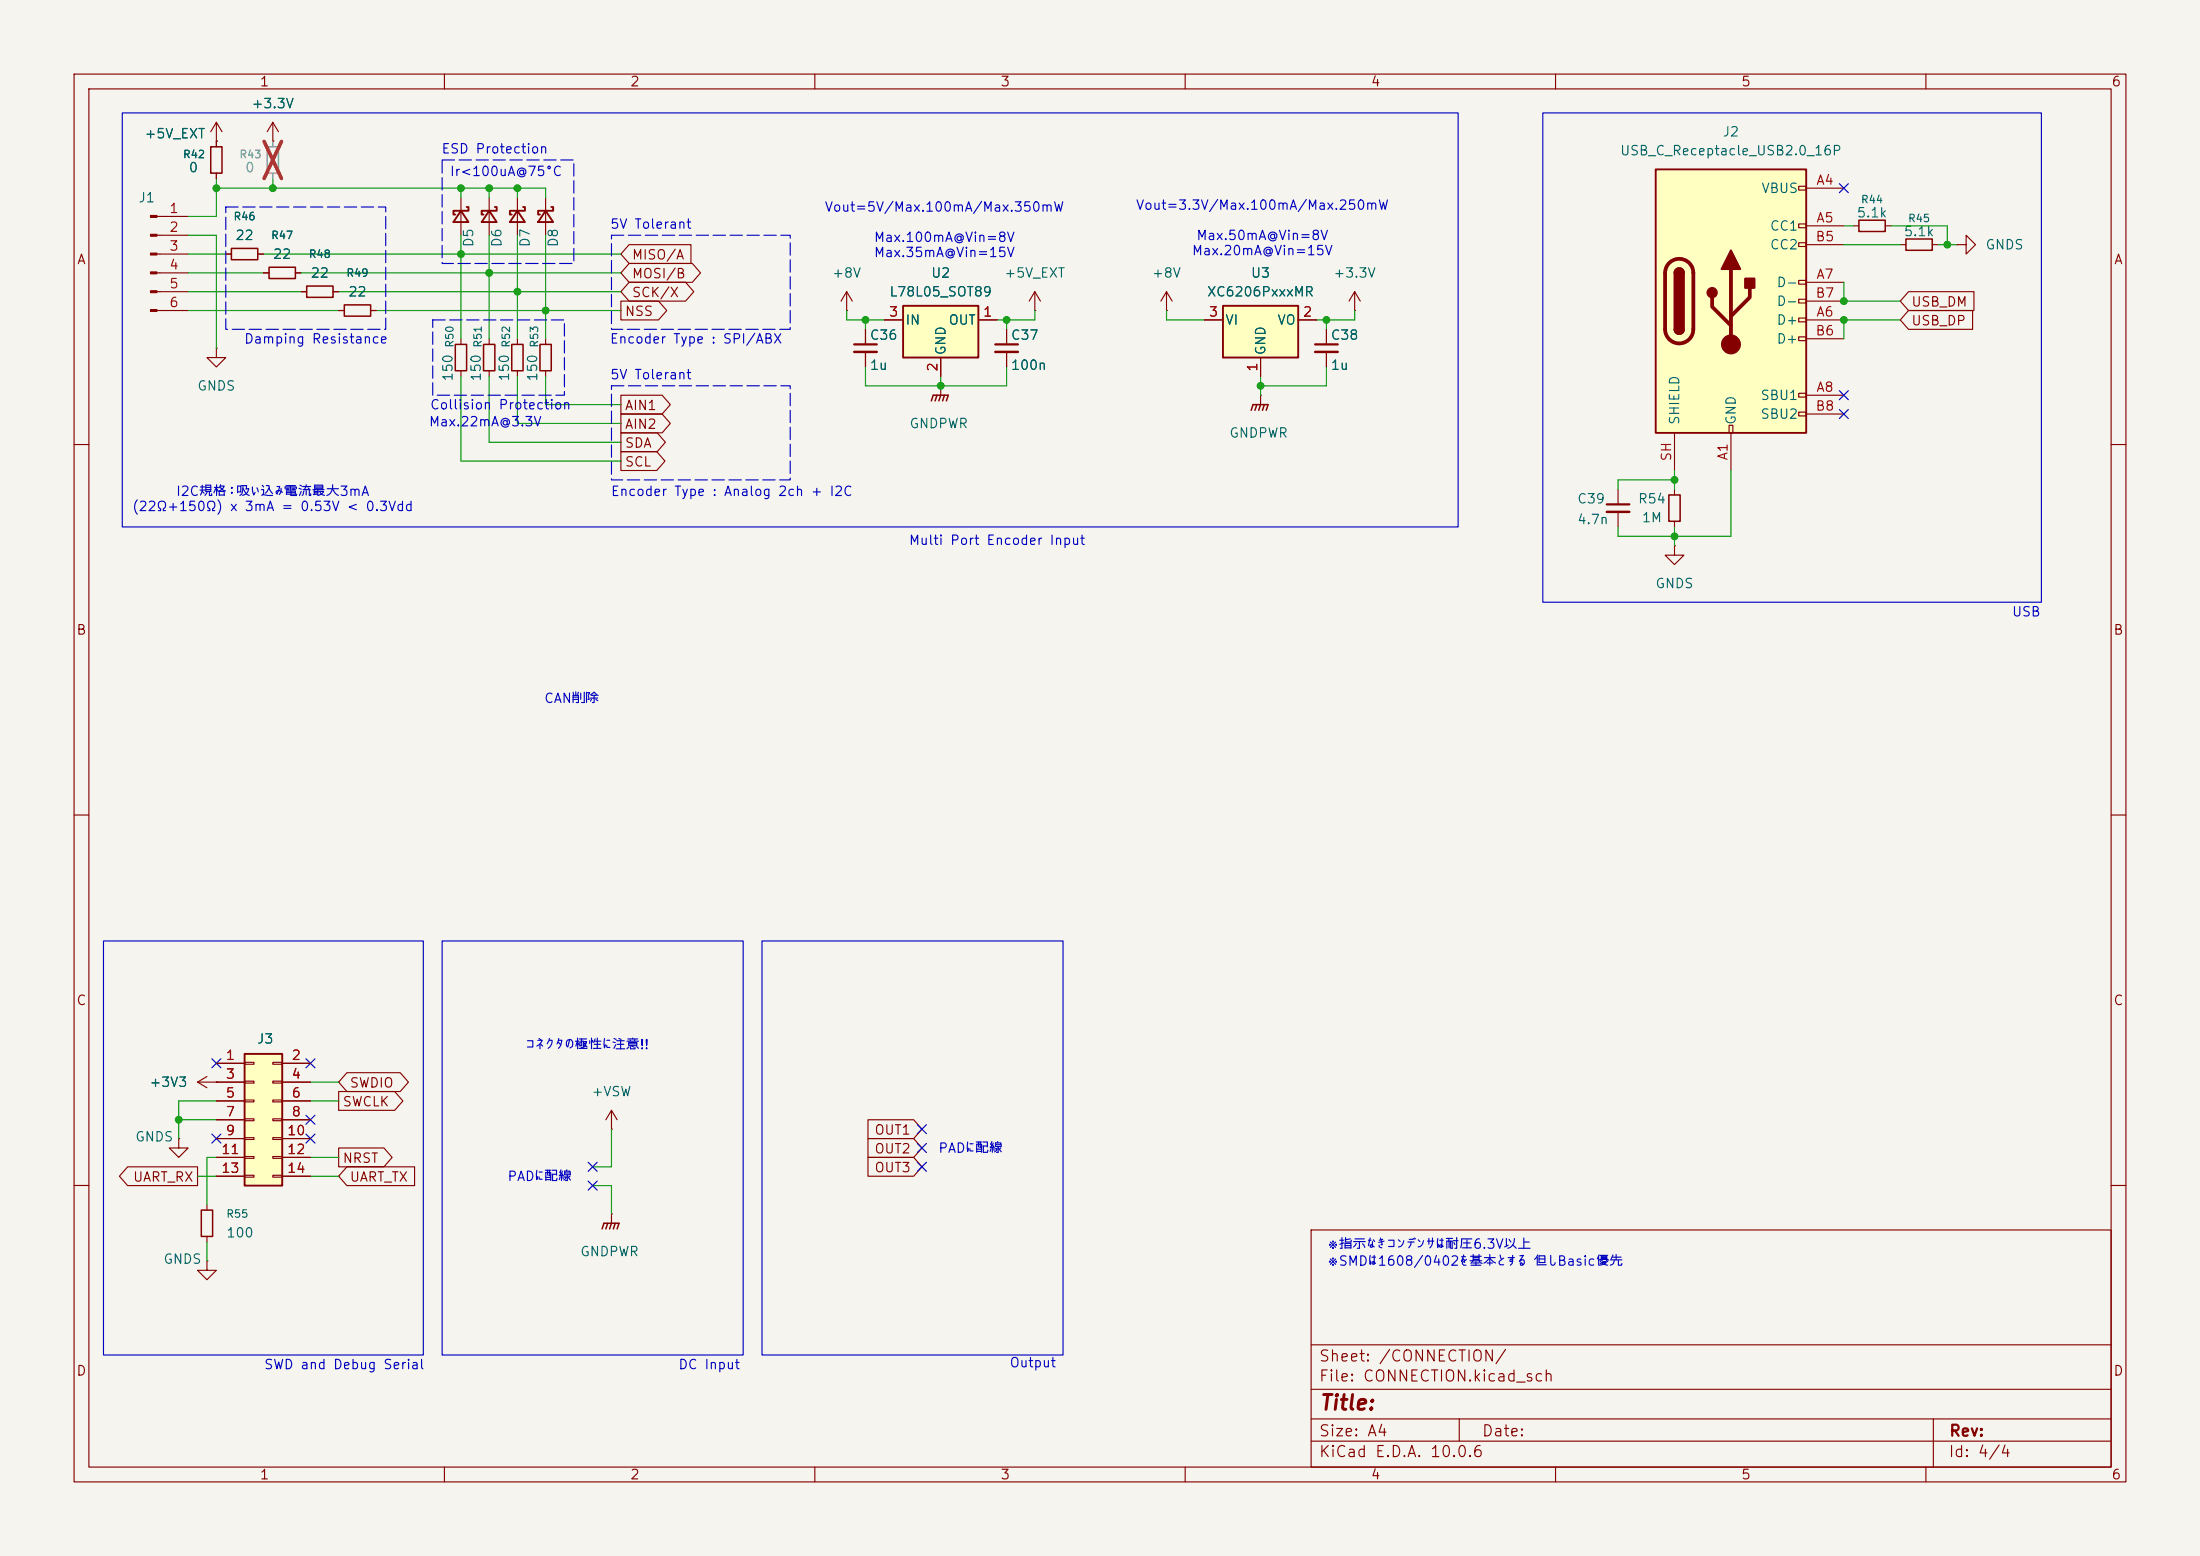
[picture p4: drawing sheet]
<svg xmlns="http://www.w3.org/2000/svg" width="297mm" height="210mm" viewBox="0 0 297 210" stroke-linecap="round" stroke-linejoin="round" font-family="sans-serif">
<path d="M0 0h297v210h-297z" fill="#f5f4ef" stroke="#f5f4ef" stroke-width=".14"/>
<g fill="none" stroke="#840000" stroke-width=".15">
<path d="M10 10h277v190h-277zM12 12h273v186h-273zM60 10v2M110 10v2M160 10v2M210 10v2M260 10v2M250.2 30.5h.8M254.5 30.5h.8M179.1 44.5v2M179.1 47.5v2M10 60h2"/>
<path d="M285 60h2M10 110h2M285 110h2M10 160h2M177 166h108v32h-108zM285 160h2M60 198v2M110 198v2M160 198v2M177 194.5h108M177 191.5h108M177 187.5h108"/>
<path d="M177 181.5h108M197 191.5v3M210 198v2M260 198v2M261 191.5v6.5"/>
</g>
<path d="M177.5 46.5h3.1" fill="none" stroke="#840000" stroke-width=".3"/>
<path d="M177.5 47.5h3.1" fill="none" stroke="#840000" stroke-width=".33"/>
<path d="M251 29.7h3.5v1.5h-3.5z" fill="none" stroke="#840000" stroke-width=".2"/>
<path d="M223.5 22.9h20.3v35.5h-20.3z" fill="#ffffc2"/>
<g fill="none" stroke="#840000" stroke-width=".15">
<path d="M242.8 25.1h1v.6h-1zM242.8 30.2h1v.5h-1zM242.8 32.8h1v.5h-1zM242.8 37.8h1v.6h-1zM243.8 25.4h5.1M243.8 30.5h5.1M243.8 38.1h5.1M243.8 33h5.1M264.2 33h1.2v-1.2l1.3 1.2-1.3 1.3v-1.3M264.2 33h.1M66 45.7v.8M66 50v.8"/>
<path d="M69.8 45.7v.8M69.8 50v.8M73.7 45.7v.8M73.7 50v.8M170.2 53.3h.1M170.2 53.3v1.3M226.1 58.4v5.1M233.4 57.4h.5v1h-.5zM233.7 58.4v5.1M242.8 40.4h1v.5h-1zM242.8 42.9h1v.5h-1zM242.8 45.5h1v.5h-1z"/>
<path d="M242.8 53.1h1v.5h-1zM242.8 55.6h1v.5h-1zM243.8 43.2h5.1M243.8 53.3h5.1M243.8 45.7h5.1M243.8 40.6h5.1M243.8 55.9h5.1M82.5 152.4h.1M82.5 149.9v2.5M82.5 149.9l-.7 1.2M82.5 149.9l.8 1.2M27.9 170.2v1.3h1.3l-1.3 1.2-1.2-1.2h1.2"/>
<path d="M27.9 170.2h.1M27.9 162.6v.7M27.9 166.9v.7M82.5 163.8h.1M82.5 163.8v1.3"/>
</g>
<path d="M223.5 22.9h20.3v35.5h-20.3zM226.1 36.8a.64 .64 0 0 1 .6-.6 .64 .64 0 0 1 .6 .6M226.1 44.5a.64 .64 0 0 0 .6 .6 .64 .64 0 0 0 .6-.6" fill="none" stroke="#840000" stroke-width=".25"/>
<path d="M225.3 35.5a1.9 1.9 0 0 1 2.1-.4 1.9 1.9 0 0 1 1.2 1.7v7.7a1.91 1.91 0 0 1-1.9 1.8 1.91 1.91 0 0 1-1.9-1.8v-7.7a1.9 1.9 0 0 1 .5-1.3zM233.7 36.3v10.2M236.2 38.9v1.2l-2.5 2.6M231.1 40.1v1.3l2.6 2.5" fill="none" stroke="#840000" stroke-width=".51"/>
<g fill="#840000" stroke="#840000" stroke-width=".25">
<path d="M226.1 36.8h1.2v7.7h-1.2z"/>
<path d="M226.2 36.4a.64 .64 0 0 1 .7-.2 .64 .64 0 0 1 .4 .6h-1.2z"/>
<path d="M226.1 44.5h1.2a.64 .64 0 0 1-.6 .6 .64 .64 0 0 1-.6-.6z"/>
<path d="M233.7 33.8l1.2 2.5h-2.5z"/>
<path d="M235.6 37.6h1.3v1.3h-1.3z"/>
<circle cx="231.1" cy="39.5" r=".63"/>
</g>
<circle cx="233.7" cy="46.5" r="1.27" fill="#840000" stroke="#840000" stroke-width=".15"/>
<path d="M65.3 46.5h1.5v3.5h-1.5zM69.1 46.5h1.5v3.5h-1.5zM72.9 46.5h1.5v3.5h-1.5zM168.9 55.4l.3-.8h2l-.3 .8M169.7 54.6l-.3 .8M170.2 54.6l-.3 .8M170.7 54.6l-.3 .8M27.2 163.3h1.5v3.6h-1.5zM81.3 165.9l.2-.8h2.1l-.3 .8M82 165.1l-.2 .8M82.5 165.1l-.2 .8M83.1 165.1l-.3 .8" fill="none" stroke="#840000" stroke-width=".2"/>
<path d="M165.1 41.3h10.2v7h-10.2z" fill="#ffffc2"/>
<path d="M165.1 41.3h10.2v7h-10.2z" fill="none" stroke="#840000" stroke-width=".25"/>
<path d="M162.6 43.2h2.5M170.2 48.3v2.5M175.3 43.2h2.5M26.7 146.1l1.2 .7M26.7 146.1h2.5M27.9 145.3l-1.2 .8M29.2 146.1h.1" fill="none" stroke="#840000" stroke-width=".15"/>
<path d="M33 142.2h5.1v17.8h-5.1z" fill="#ffffc2"/>
<path d="M62.2 28.4l1 1.6h-2zM63 27.9h.2v.5h-2v.6h.3M33 142.2h5.1v17.8h-5.1z" fill="none" stroke="#840000" stroke-width=".25"/>
<g fill="none" stroke="#840000" stroke-width=".15">
<path d="M29.2 19.1h.1M29.2 16.5v3.3M29.2 16.5l-.8 1.3M29.2 16.5l.8 1.3M36.8 19.1h.1M36.8 16.5l-.7 1.3M36.8 16.5l.8 1.3M36.8 16.5v2.6M21.2 34.3h4.2M21.2 29.2h4.2M21.2 31.8h4.2M21.2 36.8h4.2"/>
<path d="M21.2 39.4h4.2M29.2 23.4v.7M30.5 34.3h.7M34.8 34.3h.8M35.6 36.8h.7M39.9 36.8h.7M40.6 39.4h.8M45 39.4h.7M62.2 26.7v5.1M114.3 39.4l-.8 1.2M114.3 39.4l.8 1.2M114.3 39.4v2.5"/>
<path d="M139.7 39.4l-.8 1.2M139.7 39.4l.8 1.2M139.7 39.4v2.5M157.5 39.4l.7 1.2M157.5 39.4l-.8 1.2M157.5 39.4v2.5M182.9 39.4l-.8 1.2M182.9 39.4l.7 1.2M182.9 39.4v2.5M21.2 41.9h4.2M29.2 47v1.3h1.3l-1.3 1.2-1.3-1.2h1.3M29.2 47h.1"/>
<path d="M45.7 41.9h.8M50 41.9h.8M62.2 45.7v.8M62.2 50v.8M114.3 41.9h.1M116.8 44.5v2M116.8 47.5v2M127 52.1h.1M127 52.1v1.2M135.9 44.5v2M135.9 47.5v2M139.7 41.9h.1"/>
<path d="M157.5 41.9h.1M182.9 41.9h.1M226.1 73.7v1.2h1.2l-1.2 1.3-1.3-1.3h1.3M226.1 73.7h.1M226.1 66v.8M226.1 70.4v.7M24.1 153.7v1.2h1.3l-1.3 1.3-1.2-1.3h1.2M24.1 153.7h.1M29.2 143.5h3.8M29.2 146.1h3.8M29.2 148.6h3.8M29.2 151.1h3.8"/>
<path d="M29.2 153.7h3.8M29.2 156.2h3.8M29.2 158.8h3.8M33 143.4h1.3v.2h-1.3zM33 145.9h1.3v.3h-1.3zM33 148.5h1.3v.2h-1.3zM33 151h1.3v.3h-1.3zM33 153.5h1.3v.3h-1.3zM33 156.1h1.3v.2h-1.3zM33 158.6h1.3v.3h-1.3zM36.8 143.4h1.3v.2h-1.3zM36.8 145.9h1.3v.3h-1.3z"/>
<path d="M36.8 148.5h1.3v.2h-1.3zM36.8 151h1.3v.3h-1.3zM36.8 153.5h1.3v.3h-1.3zM36.8 156.1h1.3v.2h-1.3zM36.8 158.6h1.3v.3h-1.3zM38.1 143.5h3.8M38.1 146.1h3.8M38.1 148.6h3.8M38.1 151.1h3.8M38.1 153.7h3.8M38.1 156.2h3.8M38.1 158.8h3.8"/>
</g>
<path d="M28.4 19.8h1.6v3.6h-1.6zM31.2 33.5h3.6v1.6h-3.6zM36.3 36.1h3.6v1.5h-3.6zM41.4 38.6h3.6v1.5h-3.6zM46.5 41.1h3.5v1.6h-3.5zM61.5 46.5h1.5v3.5h-1.5zM125.7 54.1l.3-.8h2l-.2 .8M126.5 53.3l-.3 .8M127 53.3l-.3 .8M127.5 53.3l-.2 .8M225.3 66.8h1.5v3.6h-1.5z" fill="none" stroke="#840000" stroke-width=".2"/>
<path d="M115.3 46.5h3.1M134.4 46.5h3" fill="none" stroke="#840000" stroke-width=".3"/>
<path d="M115.3 47.5h3.1M134.4 47.5h3" fill="none" stroke="#840000" stroke-width=".33"/>
<g fill="#840000" stroke="#840000" stroke-width=".15">
<path d="M20.3 29.1h.9v.2h-.9z"/>
<path d="M20.3 31.6h.9v.3h-.9z"/>
<path d="M20.3 34.2h.9v.2h-.9z"/>
<path d="M20.3 36.7h.9v.3h-.9z"/>
<path d="M20.3 39.2h.9v.3h-.9z"/>
<path d="M20.3 41.8h.9v.2h-.9z"/>
</g>
<path d="M36.1 19.8h1.5v3.6h-1.5z" fill="none" stroke="#9c9b98" stroke-width=".2"/>
<path d="M36.8 19.1v.7M36.8 23.4v.7" fill="none" stroke="#9c9b98" stroke-width=".15"/>
<path d="M35.7 19.1l2.3 5M38 19.1l-2.3 5" fill="none" stroke="#e12e31" stroke-width=".46"/>
<path d="M121.9 41.3h10.2v7h-10.2z" fill="#ffffc2"/>
<path d="M66 28.4l1.1 1.6h-2.1zM66.8 27.9h.3v.5h-2.1v.6h.3M69.8 28.4l1.1 1.6h-2.1zM70.6 27.9h.3v.5h-2.1v.6h.3M73.7 28.4l1 1.6h-2.1zM74.4 27.9h.3v.5h-2.1v.6h.3M121.9 41.3h10.2v7h-10.2z" fill="none" stroke="#840000" stroke-width=".25"/>
<g fill="none" stroke="#840000" stroke-width=".15">
<path d="M29.2 19.1h.1M29.2 19.1v.7M36.8 19.1h.1M29.2 23.4v.7M30.5 34.3h.7M34.8 34.3h.8M35.6 36.8h.7M39.9 36.8h.7M40.6 39.4h.8M45 39.4h.7M66 26.7v5.1M69.8 26.7v5.1"/>
<path d="M73.7 26.7v5.1M84.9 35.6h8.6l1.1 1.2-1.1 1.3h-8.6l-1.1-1.3zM84.9 33h8.4v2.6h-8.4l-1.1-1.3zM84.9 38.1h7.7l1.1 1.3-1.1 1.2h-7.7l-1.1-1.2zM256.5 33h.8M257.7 39.4h8.8v2.5h-8.8l-1.2-1.3zM260.9 33h.7M45.7 41.9h.8M50 41.9h.8M83.8 40.6h5.1l1.1 1.3-1.1 1.3h-5.1zM83.8 55.9h5.6l1.1 1.3-1.1 1.2h-5.6zM83.8 53.3h5.6l1.1 1.3-1.1 1.3h-5.6z"/>
<path d="M83.8 58.4h4.9l1.1 1.3-1.1 1.3h-4.9zM116.8 44.5v2M116.8 47.5v2M119.4 43.2h2.5M127 48.3v2.5M132.1 43.2h2.5M135.9 44.5v2M135.9 47.5v2M162.6 43.2h2.5M170.2 48.3v2.5M175.3 43.2h2.5M179.1 44.5v2"/>
<path d="M179.1 47.5v2M257.7 41.9h8.6v2.6h-8.6l-1.2-1.3zM83.8 61h4.9l1.1 1.2-1.1 1.3h-4.9zM218.4 66v2.1M218.4 69.1v2M17.2 157.5h9.5v2.5h-9.5l-1.1-1.2zM29.2 146.1h.1M29.2 143.5h3.8M29.2 146.1h3.8M29.2 148.6h3.8M29.2 151.1h3.8M29.2 153.7h3.8"/>
<path d="M29.2 156.2h3.8M29.2 158.8h3.8M38.1 143.5h3.8M38.1 146.1h3.8M38.1 148.6h3.8M38.1 151.1h3.8M38.1 153.7h3.8M38.1 156.2h3.8M38.1 158.8h3.8M45.7 147.3h7.6l1.1 1.3-1.1 1.3h-7.6zM45.7 154.9h6.1l1.1 1.3-1.1 1.3h-6.1zM46.8 144.8h7.2l1.1 1.3-1.1 1.2h-7.2l-1.1-1.2z"/>
<path d="M46.8 157.5h9.2v2.5h-9.2l-1.1-1.2zM117.2 156.2h6.1l1.2 1.3-1.2 1.3h-6.1zM117.2 153.7h6.1l1.2 1.2-1.2 1.3h-6.1zM117.2 151.1h6.1l1.2 1.3-1.2 1.3h-6.1z"/>
</g>
<path d="M257.3 32.3h3.6v1.5h-3.6z" fill="none" stroke="#840000" stroke-width=".2"/>
<path d="M216.9 68.1h3.1" fill="none" stroke="#840000" stroke-width=".3"/>
<path d="M216.9 69.1h3.1" fill="none" stroke="#840000" stroke-width=".33"/>
<g fill="none" stroke="#009600" stroke-width=".15">
<path d="M25.4 39.4h15.2M25.4 36.8h10.2M25.4 34.3h5.1M25.4 31.8h3.8v15.2M29.2 25.4h44.5v1.3M29.2 24.1v5.1h-3.8M35.6 34.3h48.2M36.8 24.1v1.3M40.6 36.8h43.2M45.7 39.4h38.1M62.2 25.4v1.3M62.2 31.8v13.9"/>
<path d="M66 25.4v1.3M66 31.8v13.9M69.8 25.4v1.3M69.8 31.8v13.9M73.7 31.8v13.9M248.9 30.5h1.3M248.9 38.1v2.5h7.6M248.9 33h7.6M255.3 30.5h7.6v2.5M261.6 33h2.6M25.4 41.9h20.3M50.8 41.9h33"/>
<path d="M62.2 50.8v11.4h21.6M66 50.8v8.9h17.8M69.8 50.8v6.4h14M73.7 50.8v3.8h10.1M114.3 41.9v1.3h5.1M116.8 49.5v2.6h19.1v-2.6M116.8 43.2v1.3M127 50.8v1.3M135.9 43.2v1.3M139.7 41.9v1.3h-5.1M157.5 41.9v1.3h5.1M170.2 50.8v2.5"/>
<path d="M179.1 49.5v2.6h-8.9M179.1 43.2v1.3M182.9 41.9v1.3h-5.1M256.5 43.2h-7.6v2.5M226.1 63.5v2.5M226.1 71.1v2.6M226.1 64.8h-7.7v1.2M233.7 63.5v8.9h-15.3v-1.3M24.1 151.1h5.1M26.7 158.8h2.5M29.2 148.6h-5.1v5.1M29.2 156.2h-1.3v6.4"/>
<path d="M41.9 148.6h3.8M41.9 146.1h3.8M41.9 156.2h3.8M41.9 158.8h3.8M82.5 152.4v5.1h-2.5M27.9 167.6v2.6M80 160h2.5v3.8"/>
</g>
<g fill="none" stroke="#000084" stroke-width=".15">
<path d="M248.3 24.8l1.2 1.2M249.5 24.8l-1.2 1.2M248.3 55.3l1.2 1.2M248.3 52.7l1.2 1.2M249.5 55.3l-1.2 1.2M249.5 52.7l-1.2 1.2M28.6 142.9l1.2 1.2M28.6 153.1l1.2 1.2M29.8 142.9l-1.2 1.2M29.8 153.1l-1.2 1.2M41.3 150.5l1.2 1.2M41.3 153.1l1.2 1.2"/>
<path d="M41.3 142.9l1.2 1.2M42.5 150.5l-1.2 1.2M42.5 153.1l-1.2 1.2M42.5 142.9l-1.2 1.2M79.4 159.4l1.2 1.2M79.4 156.9l1.2 1.2M80.6 159.4l-1.2 1.2M80.6 156.9l-1.2 1.2M123.9 156.9l1.2 1.2M123.9 151.8l1.2 1.2M123.9 154.3l1.2 1.2M125.1 156.9l-1.2 1.2"/>
<path d="M125.1 151.8l-1.2 1.2M125.1 154.3l-1.2 1.2"/>
</g>
<path d="M30.5 27.9h21.6v16.6h-21.6zM59.7 21.6h17.8v14h-17.8zM82.5 31.8h24.2v12.7h-24.2zM58.4 43.2h17.8v10.1h-17.8zM82.5 52.1h24.2v12.7h-24.2z" fill="none" stroke="#0000c2" stroke-width=".15" stroke-dasharray="1.7 .6"/>
<path d="M16.5 15.2h180.3v55.9h-180.3zM208.3 15.2h67.3v66.1h-67.3zM14 127h43.1v55.9h-43.1zM59.7 127h40.6v55.9h-40.6zM102.9 127h40.6v55.9h-40.6z" fill="none" stroke="#0000c2" stroke-width=".15"/>
<path d="M36.8 19.1v.7M36.8 23.4v.7" fill="none" stroke="#9c9b98" stroke-width=".15"/>
<path d="M35.7 19.1l2.3 5M38 19.1l-2.3 5" fill="none" stroke="#e12e31" stroke-width=".46"/>
<g fill="#009600" stroke="#009600" stroke-width=".14">
<circle cx="24.1" cy="151.1" r=".46"/>
<circle cx="69.8" cy="39.4" r=".46"/>
<circle cx="73.7" cy="41.9" r=".46"/>
<circle cx="179.1" cy="43.2" r=".46"/>
<circle cx="135.9" cy="43.2" r=".46"/>
<circle cx="170.2" cy="52.1" r=".46"/>
<circle cx="226.1" cy="64.8" r=".46"/>
<circle cx="226.1" cy="72.4" r=".46"/>
<circle cx="66" cy="36.8" r=".46"/>
<circle cx="62.2" cy="34.3" r=".46"/>
<circle cx="66" cy="25.4" r=".46"/>
<circle cx="69.8" cy="25.4" r=".46"/>
<circle cx="62.2" cy="25.4" r=".46"/>
<circle cx="248.9" cy="40.6" r=".46"/>
<circle cx="262.9" cy="33" r=".46"/>
<circle cx="248.9" cy="43.2" r=".46"/>
<circle cx="116.8" cy="43.2" r=".46"/>
<circle cx="127" cy="52.1" r=".46"/>
<circle cx="36.8" cy="25.4" r=".46"/>
<circle cx="29.2" cy="25.4" r=".46"/>
</g>
<text font-size="2" fill="#840000" x="178" y="190.8">Title:</text>
<g font-size="1.5" fill="#840000">
<text x="178" y="184.1">Sheet: /CONNECTION/</text>
<text x="178" y="186.8">File: CONNECTION.kicad_sch</text>
<text x="178" y="197">KiCad E.D.A. 10.0.6</text>
<text x="178" y="194.2">Size: A4</text>
<text x="200" y="194.2">Date:</text>
<text x="263" y="197">Id: 4/4</text>
<text x="263" y="194.2">Rev:</text>
</g>
<g font-size="1.3" fill="#840000">
<text x="35" y="12">1</text>
<text x="85" y="12">2</text>
<text x="135" y="12">3</text>
<text x="185" y="12">4</text>
<text x="235" y="12">5</text>
<text x="285" y="12">6</text>
<text x="10.3" y="36">A</text>
<text x="85.2" y="35.3">MISO/A</text>
<text x="285.3" y="36">A</text>
<text x="85.2" y="37.9">MOSI/B</text>
<text x="85.2" y="40.4">SCK/X</text>
<text x="257.9" y="41.7">USB_DM</text>
<text x="84.3" y="43">NSS</text>
<text x="257.9" y="44.2">USB_DP</text>
<text x="84.3" y="58.2">AIN2</text>
<text x="84.3" y="55.7">AIN1</text>
<text x="84.3" y="63.3">SCL</text>
<text x="84.3" y="60.7">SDA</text>
<text x="10.2" y="86">B</text>
<text x="285.2" y="86">B</text>
<text x="10.2" y="136">C</text>
<text x="285.2" y="136">C</text>
<text x="46.2" y="149.6">SWCLK</text>
<text x="47.1" y="147.1">SWDIO</text>
<text x="118" y="156">OUT2</text>
<text x="118" y="153.5">OUT1</text>
<text x="17.9" y="159.8">UART_RX</text>
<text x="46.2" y="157.3">NRST</text>
<text x="47.1" y="159.8">UART_TX</text>
<text x="118" y="158.5">OUT3</text>
<text x="10.2" y="186">D</text>
<text x="285.2" y="186">D</text>
<text x="35" y="200">1</text>
<text x="85" y="200">2</text>
<text x="135" y="200">3</text>
<text x="185" y="200">4</text>
<text x="235" y="200">5</text>
<text x="285" y="200">6</text>
</g>
<g font-size="1.3" fill="#006464">
<text x="33.9" y="14.9">+3.3V</text>
<text x="19.4" y="19">+5V_EXT</text>
<text x="25.4" y="23.6">0</text>
<text x="218.6" y="21.3">USB_C_Receptacle_USB2.0_16P</text>
<text x="232.5" y="18.7">J2</text>
<text x="18.6" y="27.6">J1</text>
<text x="237.7" y="26.4">VBUS</text>
<text x="250.6" y="29.7">5.1k</text>
<text x="31.7" y="32.7">22</text>
<text x="36.8" y="35.3">22</text>
<text x="64.2" y="33.5" transform="rotate(-90 64.2 33.5)">D5</text>
<text x="68" y="33.5" transform="rotate(-90 68 33.5)">D6</text>
<text x="71.8" y="33.5" transform="rotate(-90 71.8 33.5)">D7</text>
<text x="75.6" y="33.5" transform="rotate(-90 75.6 33.5)">D8</text>
<text x="238.8" y="31.4">CC1</text>
<text x="238.8" y="34">CC2</text>
<text x="256.9" y="32.2">5.1k</text>
<text x="268" y="34">GNDS</text>
<text x="41.8" y="37.8">22</text>
<text x="46.9" y="40.3">22</text>
<text x="112.2" y="37.8">+8V</text>
<text x="120" y="40.3">L78L05_SOT89</text>
<text x="125.6" y="37.8">U2</text>
<text x="135.5" y="37.8">+5V_EXT</text>
<text x="155.4" y="37.8">+8V</text>
<text x="162.9" y="40.3">XC6206PxxxMR</text>
<text x="168.8" y="37.8">U3</text>
<text x="179.9" y="37.8">+3.3V</text>
<text x="239.8" y="39.1">D-</text>
<text x="239.8" y="41.6">D-</text>
<text x="117.3" y="46.2">C36</text>
<text x="122.1" y="44.1">IN</text>
<text x="128" y="44.1">OUT</text>
<text x="136.4" y="46.2">C37</text>
<text x="165.3" y="44.1">VI</text>
<text x="172.4" y="44.1">VO</text>
<text x="179.6" y="46.2">C38</text>
<text x="239.8" y="44.1">D+</text>
<text x="239.8" y="46.7">D+</text>
<text x="26.5" y="53">GNDS</text>
<text x="61.4" y="51.6" transform="rotate(-90 61.4 51.6)">150</text>
<text x="65.2" y="51.6" transform="rotate(-90 65.2 51.6)">150</text>
<text x="69" y="51.6" transform="rotate(-90 69 51.6)">150</text>
<text x="72.8" y="51.6" transform="rotate(-90 72.8 51.6)">150</text>
<text x="117.3" y="50.2">1u</text>
<text x="128" y="48" transform="rotate(-90 128 48)">GND</text>
<text x="136.4" y="50.2">100n</text>
<text x="171.1" y="48" transform="rotate(-90 171.1 48)">GND</text>
<text x="179.6" y="50.2">1u</text>
<text x="122.7" y="58.1">GNDPWR</text>
<text x="165.9" y="59.4">GNDPWR</text>
<text x="227" y="57.4" transform="rotate(-90 227 57.4)">SHIELD</text>
<text x="234.6" y="57.4" transform="rotate(-90 234.6 57.4)">GND</text>
<text x="237.6" y="54.3">SBU1</text>
<text x="237.6" y="56.8">SBU2</text>
<text x="212.8" y="68.3">C39</text>
<text x="212.8" y="71.1">4.7n</text>
<text x="221" y="68.3">R54</text>
<text x="221.6" y="70.8">1M</text>
<text x="223.4" y="79.7">GNDS</text>
<text x="34.6" y="141.2">J3</text>
<text x="20.1" y="147">+3V3</text>
<text x="79.8" y="148.3">+VSW</text>
<text x="18.2" y="154.4">GNDS</text>
<text x="30.5" y="167.3">100</text>
<text x="22" y="170.9">GNDS</text>
<text x="78.2" y="169.9">GNDPWR</text>
</g>
<text font-size="1.3" fill="#939391" x="33" y="23.6">0</text>
<g font-size="1.3" fill="#0000c2">
<text x="59.5" y="21">ESD Protection</text>
<text x="60.6" y="24.1">Ir&lt;100uA@75°C</text>
<text x="111.2" y="28.9">Vout=5V/Max.100mA/Max.350mW</text>
<text x="153.3" y="28.6">Vout=3.3V/Max.100mA/Max.250mW</text>
<text x="82.3" y="31.2">5V Tolerant</text>
<text x="117.9" y="33">Max.100mA@Vin=8V</text>
<text x="117.9" y="35">Max.35mA@Vin=15V</text>
<text x="160.8" y="34.8">Max.20mA@Vin=15V</text>
<text x="161.4" y="32.7">Max.50mA@Vin=8V</text>
<text x="32.9" y="46.7">Damping Resistance</text>
<text x="82.2" y="46.7">Encoder Type : SPI/ABX</text>
<text x="82.3" y="51.5">5V Tolerant</text>
<text x="57.8" y="57.9">Max.22mA@3.3V</text>
<text x="58" y="55.6">Collision Protection</text>
<text x="17.7" y="69.3">(22Ω+150Ω) x 3mA = 0.53V &lt; 0.3Vdd</text>
<text x="23.7" y="67.3">I2C規格：吸い込み電流最大3mA</text>
<text x="82.4" y="67.3">Encoder Type : Analog 2ch + I2C</text>
<text x="122.6" y="73.9">Multi Port Encoder Input</text>
<text x="271.5" y="83.5">USB</text>
<text x="73.4" y="95.2">CAN削除</text>
<text x="70.8" y="141.9">コネクタの極性に注意!!</text>
<text x="126.6" y="155.9">PADに配線</text>
<text x="68.4" y="159.7">PADに配線</text>
<text x="179" y="171.1">※SMDは1608/0402を基本とする 但しBasic優先</text>
<text x="179" y="168.9">※指示なきコンデンサは耐圧6.3V以上</text>
<text x="35.6" y="185.1">SWD and Debug Serial</text>
<text x="91.5" y="185.1">DC Input</text>
<text x="136.2" y="184.9">Output</text>
</g>
<g font-size="1.3" fill="#a90000">
<text x="22.8" y="29.1">1</text>
<text x="245.1" y="25.3">A4</text>
<text x="22.8" y="31.6">2</text>
<text x="22.8" y="34.2">3</text>
<text x="245" y="32.9">B5</text>
<text x="245.1" y="30.3">A5</text>
<text x="22.8" y="36.7">4</text>
<text x="22.8" y="39.2">5</text>
<text x="22.8" y="41.8">6</text>
<text x="245" y="40.5">B7</text>
<text x="245.1" y="38">A7</text>
<text x="119.9" y="43">3</text>
<text x="132.6" y="43">1</text>
<text x="163.1" y="43">3</text>
<text x="175.8" y="43">2</text>
<text x="245" y="45.6">B6</text>
<text x="245.1" y="43">A6</text>
<text x="126.9" y="50.3" transform="rotate(-90 126.9 50.3)">2</text>
<text x="170" y="50.3" transform="rotate(-90 170 50.3)">1</text>
<text x="245.1" y="53.2">A8</text>
<text x="245" y="55.7">B8</text>
<text x="225.9" y="62.4" transform="rotate(-90 225.9 62.4)">SH</text>
<text x="233.5" y="62.2" transform="rotate(-90 233.5 62.2)">A1</text>
<text x="30.4" y="143.4">1</text>
<text x="39.3" y="143.4">2</text>
<text x="30.4" y="145.9">3</text>
<text x="30.4" y="148.5">5</text>
<text x="39.3" y="145.9">4</text>
<text x="39.3" y="148.5">6</text>
<text x="30.4" y="151">7</text>
<text x="30.4" y="153.5">9</text>
<text x="38.7" y="153.5">10</text>
<text x="39.3" y="151">8</text>
<text x="29.8" y="156.1">11</text>
<text x="29.8" y="158.6">13</text>
<text x="38.7" y="156.1">12</text>
<text x="38.7" y="158.6">14</text>
</g>
<g font-size="1" fill="#006464">
<text x="24.6" y="21.6">R42</text>
<text x="31.4" y="30">R46</text>
<text x="251.2" y="27.7">R44</text>
<text x="36.5" y="32.5">R47</text>
<text x="41.6" y="35.1">R48</text>
<text x="257.5" y="30.2">R45</text>
<text x="46.7" y="37.6">R49</text>
<text x="61.5" y="47" transform="rotate(-90 61.5 47)">R50</text>
<text x="65.3" y="47" transform="rotate(-90 65.3 47)">R51</text>
<text x="69.1" y="47" transform="rotate(-90 69.1 47)">R52</text>
<text x="72.9" y="47" transform="rotate(-90 72.9 47)">R53</text>
<text x="30.5" y="164.6">R55</text>
</g>
<text font-size="1" fill="#939391" x="32.2" y="21.6">R43</text>
</svg>
